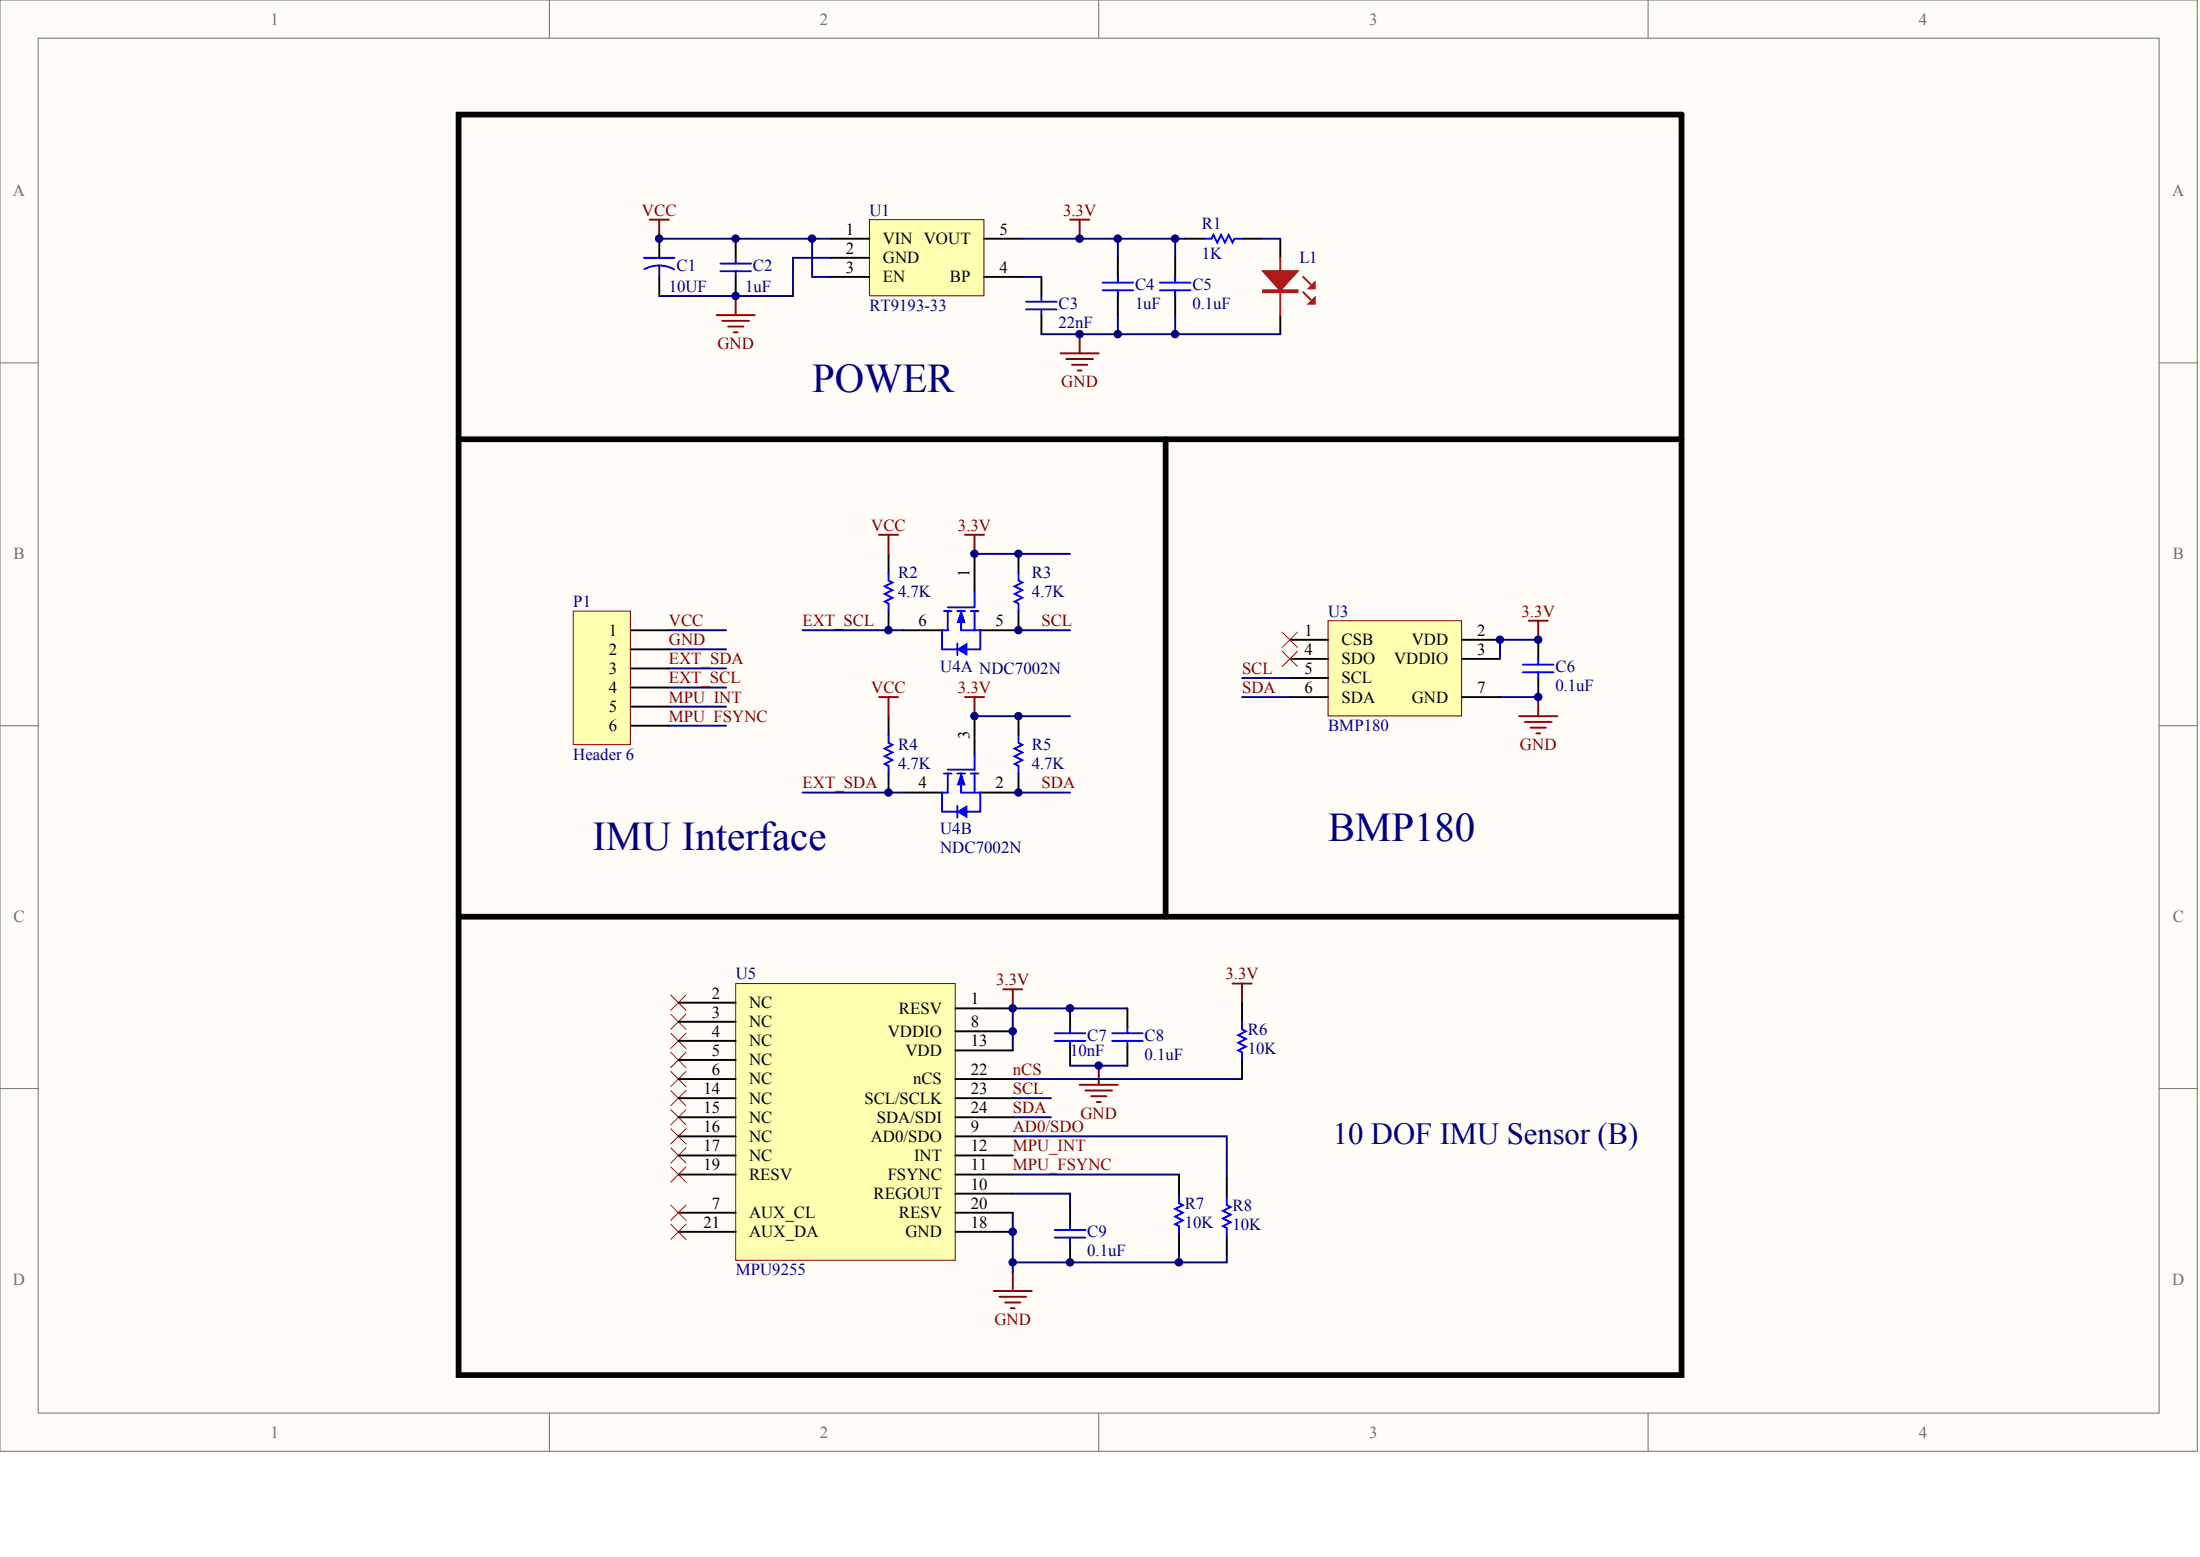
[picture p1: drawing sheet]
<svg xmlns="http://www.w3.org/2000/svg" width="840mm" height="594mm" viewBox="0 0 840 594" stroke-linecap="round" stroke-linejoin="round" font-family="sans-serif">
<g fill="#fffcf8" stroke="#716f64" stroke-width=".38">
<path d="M0 0h838.6v553.7h-838.6z"/>
<path d="M14.6 14.6h809.4v524.6h-809.4z"/>
</g>
<path d="M209.7 0v14.6M419.3 0v14.6M629 0v14.6M0 138.5h14.6M824.1 138.5h14.6M0 276.9h14.6M824.1 276.9h14.6M0 415.4h14.6M824.1 415.4h14.6M209.7 539.2v14.6M419.3 539.2v14.6M629 539.2v14.6" fill="none" stroke="#716f64" stroke-width=".38"/>
<path d="M506.8 236.8h51v36.4h-51z" fill="#ffffb0" stroke="#800000" stroke-width=".38"/>
<g fill="none" stroke="#000" stroke-width=".73">
<path d="M251.6 91.1v7.3M280.8 91.1v7.3M426.6 98.4v7.3M251.6 105.7v7.2M280.8 105.7v7.2M397.4 105.7v7.2M426.6 112.9v7.3M397.4 120.2v7.3M339.1 211.3v7.3M371.9 211.3v14.6M388.7 211.3v7.3M339.1 233.2v7.3"/>
<path d="M388.7 233.2v7.3h-14.6M344.9 240.5h14.6M492.3 244.1h14.5M492.3 251.4h14.5M492.3 258.7h14.5M557.9 244.1h14.6M557.9 251.4h14.6M587.1 244.1v7.3M587.1 258.7v7.3M339.1 273.3v7.3M371.9 273.3v14.5M388.7 273.3v7.3"/>
<path d="M492.3 266h14.5M557.9 266h14.6M339.1 295.1v7.3M388.7 295.1v7.3h-14.6M344.9 302.4h14.6"/>
</g>
<g fill="none" stroke="#00f" stroke-width=".73">
<path d="M245.8 98.4h11.6M280.8 98.4v2.2M251.6 101.3a11.6 11.6 0 0 1 5.7 1.5M251.6 101.3a11.6 11.6 0 0 0-5.7 1.5M251.6 101.3v4.4M274.9 100.6h11.7M274.9 103.5h11.7M280.8 103.5v2.2M391.6 118h11.7M391.6 115.1h11.7M397.4 112.9v2.2M397.4 118v2.2"/>
<path d="M420.8 107.8h11.7M420.8 110.8h11.7M426.6 105.7v2.1M426.6 110.8v2.1M339.1 218.6v2.9l1.5 .8-3 1.4 3 1.5-3 1.4 3 1.5-3 1.4 1.5 .8v2.9M388.7 218.6v2.9l1.5 .8-3 1.4 3 1.5-3 1.4 3 1.5-3 1.4 1.5 .8v2.9M360.3 233.2h2.9M361.7 233.2v7.3h-2.2v7.3h5.9M365.4 233.2h2.9M366.8 233.2v7.3h7.3v7.3h-5.1M370.5 233.2h2.9M371.9 225.9v5.8h-10.2"/>
<path d="M371.9 233.2v7.3M365.4 245.6v4.3M581.2 253.6h11.7M581.2 256.5h11.7M587.1 251.4v2.2M587.1 256.5v2.2M339.1 280.6v2.9l1.5 .7-3 1.5 3 1.4-3 1.5 3 1.4-3 1.5 1.5 .7v2.9M360.3 295.1h2.9M361.7 295.1v7.3h-2.2v7.3h5.9M365.4 295.1h2.9M366.8 295.1v7.3h7.3v7.3h-5.1M370.5 295.1h2.9"/>
<path d="M371.9 287.8v5.9h-10.2M371.9 295.1v7.3M388.7 280.6v2.9l1.5 .7-3 1.5 3 1.4-3 1.5 3 1.4-3 1.5 1.5 .7v2.9M365.4 307.5v4.4"/>
</g>
<path d="M489.3 241.2l5.9 5.8M489.3 248.5l5.9 5.8M495.2 241.2l-5.9 5.8M495.2 248.5l-5.9 5.8" fill="none" stroke="#f00" stroke-width=".38"/>
<g fill="none" stroke="#000080" stroke-width=".73">
<path d="M251.6 91.1h65.6M309.9 91.1v14.6h7.3M317.2 98.4h-14.6v14.5h-51M390.2 105.7h7.2M371.9 211.3h36.5M255.2 247.8h21.9M255.2 240.5h21.9M255.2 255h21.9M306.3 240.5h38.6M388.7 240.5h19.7M474 258.7h18.3M587.1 244.1h-14.6v7.3"/>
<path d="M255.2 262.3h21.9M255.2 269.6h21.9M371.9 273.3h36.5M474 266h18.3M572.5 266h14.6M306.3 302.4h38.6M388.7 302.4h19.7"/>
</g>
<g fill="none" stroke="#800000" stroke-width=".73">
<path d="M408.4 83.8h7.3M412 83.8v7.3M280.8 112.9v7.3M273.5 120.2h14.6M275.7 122.4h10.2M277.8 124.6h5.9M280 126.8h1.5M404.7 134.8h14.6M406.9 137h10.2M409.1 139.2h5.9M412 127.5v7.3M411.3 141.4h1.5"/>
<path d="M579.8 273.3h14.6M582 275.5h10.2M584.1 277.6h5.9M586.3 279.8h1.5M587.1 266v7.3"/>
</g>
<g fill="#00f" stroke="#00f" stroke-width=".38">
<path d="M366.8 233.2l1.5 4.4h-2.9z"/>
<path d="M365.4 247.8l3.6-2.2v4.3z"/>
<path d="M366.8 295.1l1.5 4.4h-2.9z"/>
<path d="M365.4 309.7l3.6-2.2v4.4z"/>
</g>
<path d="M175 43.7h466.8v481h-466.8zM175 167.6h466.8M444.9 167.6v182.2M175 349.8h466.8" fill="none" stroke="#000" stroke-width="2.2"/>
<path d="M331.8 83.8h43.7v29.1h-43.7z" fill="#ffffb0" stroke="#800000" stroke-width=".38"/>
<g fill="none" stroke="#000" stroke-width=".73">
<path d="M317.2 91.1h14.6M317.2 98.4h14.6M375.6 91.1h14.6M448.5 98.4v7.3M452.1 91.1h7.3M474 91.1h7.3M488.6 91.1v7.3M317.2 105.7h14.6M375.6 105.7h14.6M448.5 112.9v7.3M488.6 120.2v7.3M408.4 384.8v7.2"/>
<path d="M408.4 399.3v7.3M430.3 384.8v7.2M430.3 399.3v7.3M474 382.6v7.3M474 404.4v7.3M408.4 459.8v7.3M450 448.9v7.3M468.2 449.6v7.3M408.4 474.4v7.3M450 470.7v7.3M468.2 471.5v7.3"/>
</g>
<g fill="none" stroke="#800000" stroke-width=".73">
<path d="M247.9 83.8h7.3M251.6 83.8v7.3M583.4 236.8h7.3M587.1 236.8v7.3M382.9 377.5h7.3M386.5 377.5v7.3M470.4 375.3h7.3M474 375.3v7.3M412 413.9h14.6M414.2 416.1h10.2M416.4 418.3h5.8M419.3 406.6v7.3"/>
<path d="M418.6 420.5h1.5M379.2 492.6h14.6M381.4 494.8h10.2M383.6 497h5.8M385.8 499.2h1.4M386.5 485.3v7.3"/>
</g>
<g fill="none" stroke="#000080" stroke-width=".73">
<path d="M390.2 91.1h61.9M426.6 91.1v7.3M448.5 91.1v7.3M481.3 91.1h7.3M397.4 127.5h91.2M426.6 120.2v7.3M448.5 120.2v7.3M255.2 276.9h21.9M430.3 384.8h-43.8v16M386.5 419h14.6M386.5 411.7h87.5M408.4 406.6h21.9"/>
<path d="M386.5 433.6h81.7v16M386.5 426.3h14.6M386.5 448.2h63.5v.7M386.5 455.4h21.9v4.4M386.5 462.7v7.3h-.7M386.5 470v11.7h81.7v-2.9M450 478v3.7M386.5 481.7v3.6"/>
</g>
<g fill="none" stroke="#00f" stroke-width=".73">
<path d="M459.4 91.1h3l.7-1.5 1.4 2.9 1.5-2.9 1.5 2.9 1.4-2.9 1.5 2.9 .7-1.4h2.9M442.7 107.8h11.6M442.7 110.8h11.6M448.5 105.7v2.1M448.5 110.8v2.1M402.6 394.2h11.6M402.6 397.1h11.6M408.4 392v2.2M408.4 397.1v2.2M424.4 394.2h11.7M424.4 397.1h11.7M430.3 392v2.2"/>
<path d="M430.3 397.1v2.2M474 389.9v2.9l1.5 .7-2.9 1.5 2.9 1.4-2.9 1.5 2.9 1.4-2.9 1.5 1.4 .7v2.9M450 456.2v2.9l1.4 .7-2.9 1.5 2.9 1.4-2.9 1.5 2.9 1.4-2.9 1.5 1.5 .7v2.9M468.2 456.9v2.9l1.4 .7-2.9 1.5 2.9 1.5-2.9 1.4 2.9 1.5-2.9 1.4 1.5 .8v2.9M402.6 469.3h11.6M402.6 472.2h11.6M408.4 467.1v2.2M408.4 472.2v2.2"/>
</g>
<path d="M488.6 98.4v21.8M497.4 111.5l2.9 2.9M497.4 105.7l2.9 2.9" fill="none" stroke="#bf0000" stroke-width=".73"/>
<g fill="#bf0000" stroke="#bf0000" stroke-width=".73">
<path d="M482 103.5h13.2l-6.6 7.3z"/>
<path d="M499.5 115.9l2.2-2.2v2.2z"/>
<path d="M499.5 110l2.2-2.2v2.2z"/>
<path d="M482 110.8h13.2v.7h-13.2z" fill-rule="evenodd"/>
</g>
<g fill="none" stroke="#f00" stroke-width=".38">
<path d="M256 379.7l5.8 5.8M261.8 379.7l-5.8 5.8M256 386.9l5.8 5.9M256 394.2l5.8 5.9M261.8 386.9l-5.8 5.9M261.8 394.2l-5.8 5.9M256 401.5l5.8 5.8M256 408.8l5.8 5.8M256 416.1l5.8 5.8M261.8 401.5l-5.8 5.8M261.8 408.8l-5.8 5.8M261.8 416.1l-5.8 5.8"/>
<path d="M256 423.4l5.8 5.8M256 430.7l5.8 5.8M256 438l5.8 5.8M261.8 423.4l-5.8 5.8M261.8 430.7l-5.8 5.8M261.8 438l-5.8 5.8M256 445.2l5.8 5.9M261.8 445.2l-5.8 5.9"/>
</g>
<path d="M280.8 375.3h83.8v105.6h-83.8z" fill="#ffffb0" stroke="#800000" stroke-width=".38"/>
<g fill="none" stroke="#000" stroke-width=".73">
<path d="M258.9 382.6h21.9M258.9 389.9h21.9M258.9 397.1h21.9M364.6 384.8h21.9M364.6 393.5h21.9M258.9 404.4h21.9M258.9 411.7h21.9M258.9 419h21.9M364.6 411.7h21.9M364.6 419h21.9M364.6 400.8h21.9M258.9 426.3h21.9"/>
<path d="M258.9 433.6h21.9M364.6 426.3h21.9M364.6 433.6h21.9M258.9 440.9h21.9M258.9 448.2h21.9M364.6 440.9h21.9M364.6 448.2h21.9M364.6 455.4h21.9M258.9 470h21.9M258.9 462.7h21.9M364.6 470h21.9M364.6 462.7h21.9"/>
</g>
<path d="M335.5 204h7.3M339.1 204v7.3M368.3 204h7.3M371.9 204v7.3M335.5 266h7.3M339.1 266v7.3M368.3 266h7.3M371.9 266v7.3" fill="none" stroke="#800000" stroke-width=".73"/>
<path d="M218.8 233.2h21.8v50.9h-21.8z" fill="#ffffb0" stroke="#800000" stroke-width=".38"/>
<path d="M240.7 240.5h14.5M240.7 247.8h14.5M240.7 255h14.5M240.7 262.3h14.5M240.7 269.6h14.5M240.7 276.9h14.5" fill="none" stroke="#000" stroke-width=".73"/>
<path d="M256 459.8l5.8 5.8M261.8 459.8l-5.8 5.8M256 467.1l5.8 5.8M261.8 467.1l-5.8 5.8" fill="none" stroke="#f00" stroke-width=".38"/>
<g fill="#000080" stroke="#000080" stroke-width=".38">
<circle cx="251.6" cy="91.1" r="1.42"/>
<circle cx="280.7" cy="112.9" r="1.42"/>
<circle cx="280.7" cy="91.1" r="1.42"/>
<circle cx="309.9" cy="91.1" r="1.42"/>
<circle cx="339.1" cy="302.4" r="1.42"/>
<circle cx="339.1" cy="240.4" r="1.42"/>
<circle cx="371.9" cy="273.2" r="1.42"/>
<circle cx="371.9" cy="211.3" r="1.42"/>
<circle cx="386.5" cy="481.6" r="1.42"/>
<circle cx="386.5" cy="470" r="1.42"/>
<circle cx="386.5" cy="393.5" r="1.42"/>
<circle cx="386.5" cy="384.7" r="1.42"/>
<circle cx="388.7" cy="302.4" r="1.42"/>
<circle cx="388.7" cy="273.2" r="1.42"/>
<circle cx="388.7" cy="240.4" r="1.42"/>
<circle cx="388.7" cy="211.3" r="1.42"/>
<circle cx="408.4" cy="481.6" r="1.42"/>
<circle cx="408.4" cy="384.7" r="1.42"/>
<circle cx="412" cy="127.5" r="1.42"/>
<circle cx="412" cy="91.1" r="1.42"/>
<circle cx="419.3" cy="406.6" r="1.42"/>
<circle cx="426.6" cy="127.5" r="1.42"/>
<circle cx="426.6" cy="91.1" r="1.42"/>
<circle cx="448.5" cy="127.5" r="1.42"/>
<circle cx="448.5" cy="91.1" r="1.42"/>
<circle cx="449.9" cy="481.6" r="1.42"/>
<circle cx="572.4" cy="244.1" r="1.42"/>
<circle cx="587" cy="265.9" r="1.42"/>
<circle cx="587" cy="244.1" r="1.42"/>
</g>
<g font-size="15.6" fill="#000080">
<text x="309.9" y="149.5">POWER</text>
<text x="506.8" y="320.8">BMP180</text>
<text x="226.1" y="324.4">IMU Interface</text>
</g>
<text font-size="11.7" fill="#000080" x="508.7" y="436.5">10 DOF IMU Sensor (B)</text>
<g font-size="6.4" fill="#716f64">
<text x="103.3" y="9.4">1</text>
<text x="312.9" y="9.4">2</text>
<text x="522.6" y="9.4">3</text>
<text x="732.3" y="9.4">4</text>
<text x="5" y="74.9">A</text>
<text x="829" y="74.9">A</text>
<text x="5.2" y="213.4">B</text>
<text x="829.2" y="213.4">B</text>
<text x="5.2" y="351.8">C</text>
<text x="829.2" y="351.8">C</text>
<text x="5" y="490.3">D</text>
<text x="829" y="490.3">D</text>
<text x="103.3" y="548.6">1</text>
<text x="312.9" y="548.6">2</text>
<text x="522.6" y="548.6">3</text>
<text x="732.3" y="548.6">4</text>
</g>
<g font-size="6.4" fill="#800000">
<text x="245" y="82.2">VCC</text>
<text x="405.7" y="82.2">3.3V</text>
<text x="273.8" y="133.2">GND</text>
<text x="405" y="147.8">GND</text>
<text x="332.5" y="202.5">VCC</text>
<text x="365.6" y="202.5">3.3V</text>
<text x="255.2" y="238.9">VCC</text>
<text x="306.3" y="238.9">EXT_SCL</text>
<text x="397.4" y="238.9">SCL</text>
<text x="580.7" y="235.3">3.3V</text>
<text x="255.2" y="246.2">GND</text>
<text x="255.2" y="253.5">EXT_SDA</text>
<text x="474" y="257.1">SCL</text>
<text x="255.2" y="260.8">EXT_SCL</text>
<text x="255.2" y="268">MPU_INT</text>
<text x="332.5" y="264.4">VCC</text>
<text x="365.6" y="264.4">3.3V</text>
<text x="474" y="264.4">SDA</text>
<text x="255.2" y="275.3">MPU_FSYNC</text>
<text x="580.1" y="286.3">GND</text>
<text x="306.3" y="300.8">EXT_SDA</text>
<text x="397.4" y="300.8">SDA</text>
<text x="380.2" y="375.9">3.3V</text>
<text x="467.7" y="373.7">3.3V</text>
<text x="386.5" y="410.1">nCS</text>
<text x="386.5" y="417.4">SCL</text>
<text x="386.5" y="424.7">SDA</text>
<text x="412.3" y="426.9">GND</text>
<text x="386.5" y="432">AD0/SDO</text>
<text x="386.5" y="439.3">MPU_INT</text>
<text x="386.5" y="446.6">MPU_FSYNC</text>
<text x="379.5" y="505.6">GND</text>
</g>
<g font-size="6.4" fill="#000080">
<text x="331.8" y="82.2">U1</text>
<text x="458.7" y="87.3">R1</text>
<text x="458.7" y="99">1K</text>
<text x="495.9" y="100.4">L1</text>
<text x="258.2" y="103.4">C1</text>
<text x="287.3" y="103.4">C2</text>
<text x="255.2" y="111.4">10UF</text>
<text x="284.4" y="111.4">1uF</text>
<text x="433.2" y="110.6">C4</text>
<text x="455.1" y="110.6">C5</text>
<text x="331.8" y="118.7">RT9193-33</text>
<text x="404" y="117.9">C3</text>
<text x="433.2" y="117.9">1uF</text>
<text x="455.1" y="117.9">0.1uF</text>
<text x="404" y="125.2">22nF</text>
<text x="342.8" y="220.7">R2</text>
<text x="393.8" y="220.7">R3</text>
<text x="342.8" y="228">4.7K</text>
<text x="393.8" y="228">4.7K</text>
<text x="218.8" y="231.6">P1</text>
<text x="506.8" y="235.3">U3</text>
<text x="358.8" y="256.4">U4A NDC7002N</text>
<text x="593.6" y="256.4">C6</text>
<text x="593.6" y="263.7">0.1uF</text>
<text x="506.8" y="279">BMP180</text>
<text x="342.8" y="286.3">R4</text>
<text x="393.8" y="286.3">R5</text>
<text x="218.8" y="289.9">Header 6</text>
<text x="342.8" y="293.6">4.7K</text>
<text x="393.8" y="293.6">4.7K</text>
<text x="358.8" y="318.3">U4B</text>
<text x="358.8" y="325.6">NDC7002N</text>
<text x="280.8" y="373.7">U5</text>
<text x="476.2" y="394.8">R6</text>
<text x="415" y="397">C7</text>
<text x="436.8" y="397">C8</text>
<text x="408.4" y="402.9">10nF</text>
<text x="436.8" y="404.3">0.1uF</text>
<text x="476.2" y="402.1">10K</text>
<text x="452.1" y="461.2">R7</text>
<text x="470.4" y="461.9">R8</text>
<text x="415" y="472.1">C9</text>
<text x="452.1" y="468.4">10K</text>
<text x="470.4" y="469.2">10K</text>
<text x="415" y="479.4">0.1uF</text>
<text x="280.8" y="486.7">MPU9255</text>
</g>
<g font-size="6.4">
<text x="322.8" y="89.5">1</text>
<text x="381.4" y="89.5">5</text>
<text x="336.9" y="93.2">VIN VOUT</text>
<text x="322.8" y="96.8">2</text>
<text x="336.9" y="100.4">GND</text>
<text x="322.8" y="104.1">3</text>
<text x="336.9" y="107.7">EN</text>
<text x="362.5" y="107.7">BP</text>
<text x="381.4" y="104.1">4</text>
<text x="350.5" y="238.9">6</text>
<text x="379.9" y="238.9">5</text>
<text x="232.3" y="242.5">1</text>
<text x="497.8" y="242.5">1</text>
<text x="563.7" y="242.5">2</text>
<text x="232.3" y="249.8">2</text>
<text x="497.8" y="249.8">4</text>
<text x="511.9" y="246.2">CSB</text>
<text x="538.8" y="246.2">VDD</text>
<text x="563.7" y="249.8">3</text>
<text x="232.3" y="257.1">3</text>
<text x="497.8" y="257.1">5</text>
<text x="511.9" y="253.5">SDO</text>
<text x="532.1" y="253.5">VDDIO</text>
<text x="511.9" y="260.8">SCL</text>
<text x="232.3" y="264.4">4</text>
<text x="497.8" y="264.4">6</text>
<text x="511.9" y="268">SDA</text>
<text x="538.8" y="268">GND</text>
<text x="563.7" y="264.4">7</text>
<text x="232.3" y="271.7">5</text>
<text x="232.3" y="279">6</text>
<text x="350.5" y="300.8">4</text>
<text x="379.9" y="300.8">2</text>
<text x="271.7" y="381">2</text>
<text x="370.5" y="383.2">1</text>
<text x="271.7" y="388.3">3</text>
<text x="285.9" y="384.6">NC</text>
<text x="343" y="386.8">RESV</text>
<text x="271.7" y="395.6">4</text>
<text x="285.9" y="391.9">NC</text>
<text x="338.8" y="395.6">VDDIO</text>
<text x="370.5" y="391.9">8</text>
<text x="285.9" y="399.2">NC</text>
<text x="370.5" y="399.2">13</text>
<text x="271.7" y="402.9">5</text>
<text x="285.9" y="406.5">NC</text>
<text x="345.5" y="402.9">VDD</text>
<text x="271.7" y="410.1">6</text>
<text x="285.9" y="413.8">NC</text>
<text x="348.4" y="413.8">nCS</text>
<text x="370.5" y="410.1">22</text>
<text x="268.5" y="417.4">14</text>
<text x="370.5" y="417.4">23</text>
<text x="268.5" y="424.7">15</text>
<text x="285.9" y="421.1">NC</text>
<text x="329.9" y="421.1">SCL/SCLK</text>
<text x="370.5" y="424.7">24</text>
<text x="285.9" y="428.4">NC</text>
<text x="334.6" y="428.4">SDA/SDI</text>
<text x="268.5" y="432">16</text>
<text x="285.9" y="435.7">NC</text>
<text x="332.3" y="435.7">AD0/SDO</text>
<text x="370.5" y="432">9</text>
<text x="268.5" y="439.3">17</text>
<text x="285.9" y="442.9">NC</text>
<text x="348.9" y="442.9">INT</text>
<text x="370.5" y="439.3">12</text>
<text x="268.5" y="446.6">19</text>
<text x="370.5" y="446.6">11</text>
<text x="285.9" y="450.2">RESV</text>
<text x="338.9" y="450.2">FSYNC</text>
<text x="370.5" y="453.9">10</text>
<text x="271.7" y="461.2">7</text>
<text x="333.3" y="457.5">REGOUT</text>
<text x="370.5" y="461.2">20</text>
<text x="285.9" y="464.8">AUX_CL</text>
<text x="343" y="464.8">RESV</text>
<text x="268.5" y="468.4">21</text>
<text x="285.9" y="472.1">AUX_DA</text>
<text x="345.5" y="472.1">GND</text>
<text x="370.5" y="468.4">18</text>
</g>
<g font-size="6.3">
<text x="370.1" y="220.1" transform="rotate(-90 370.1 220.1)">1</text>
<text x="370.1" y="282" transform="rotate(-90 370.1 282)">3</text>
</g>
</svg>
